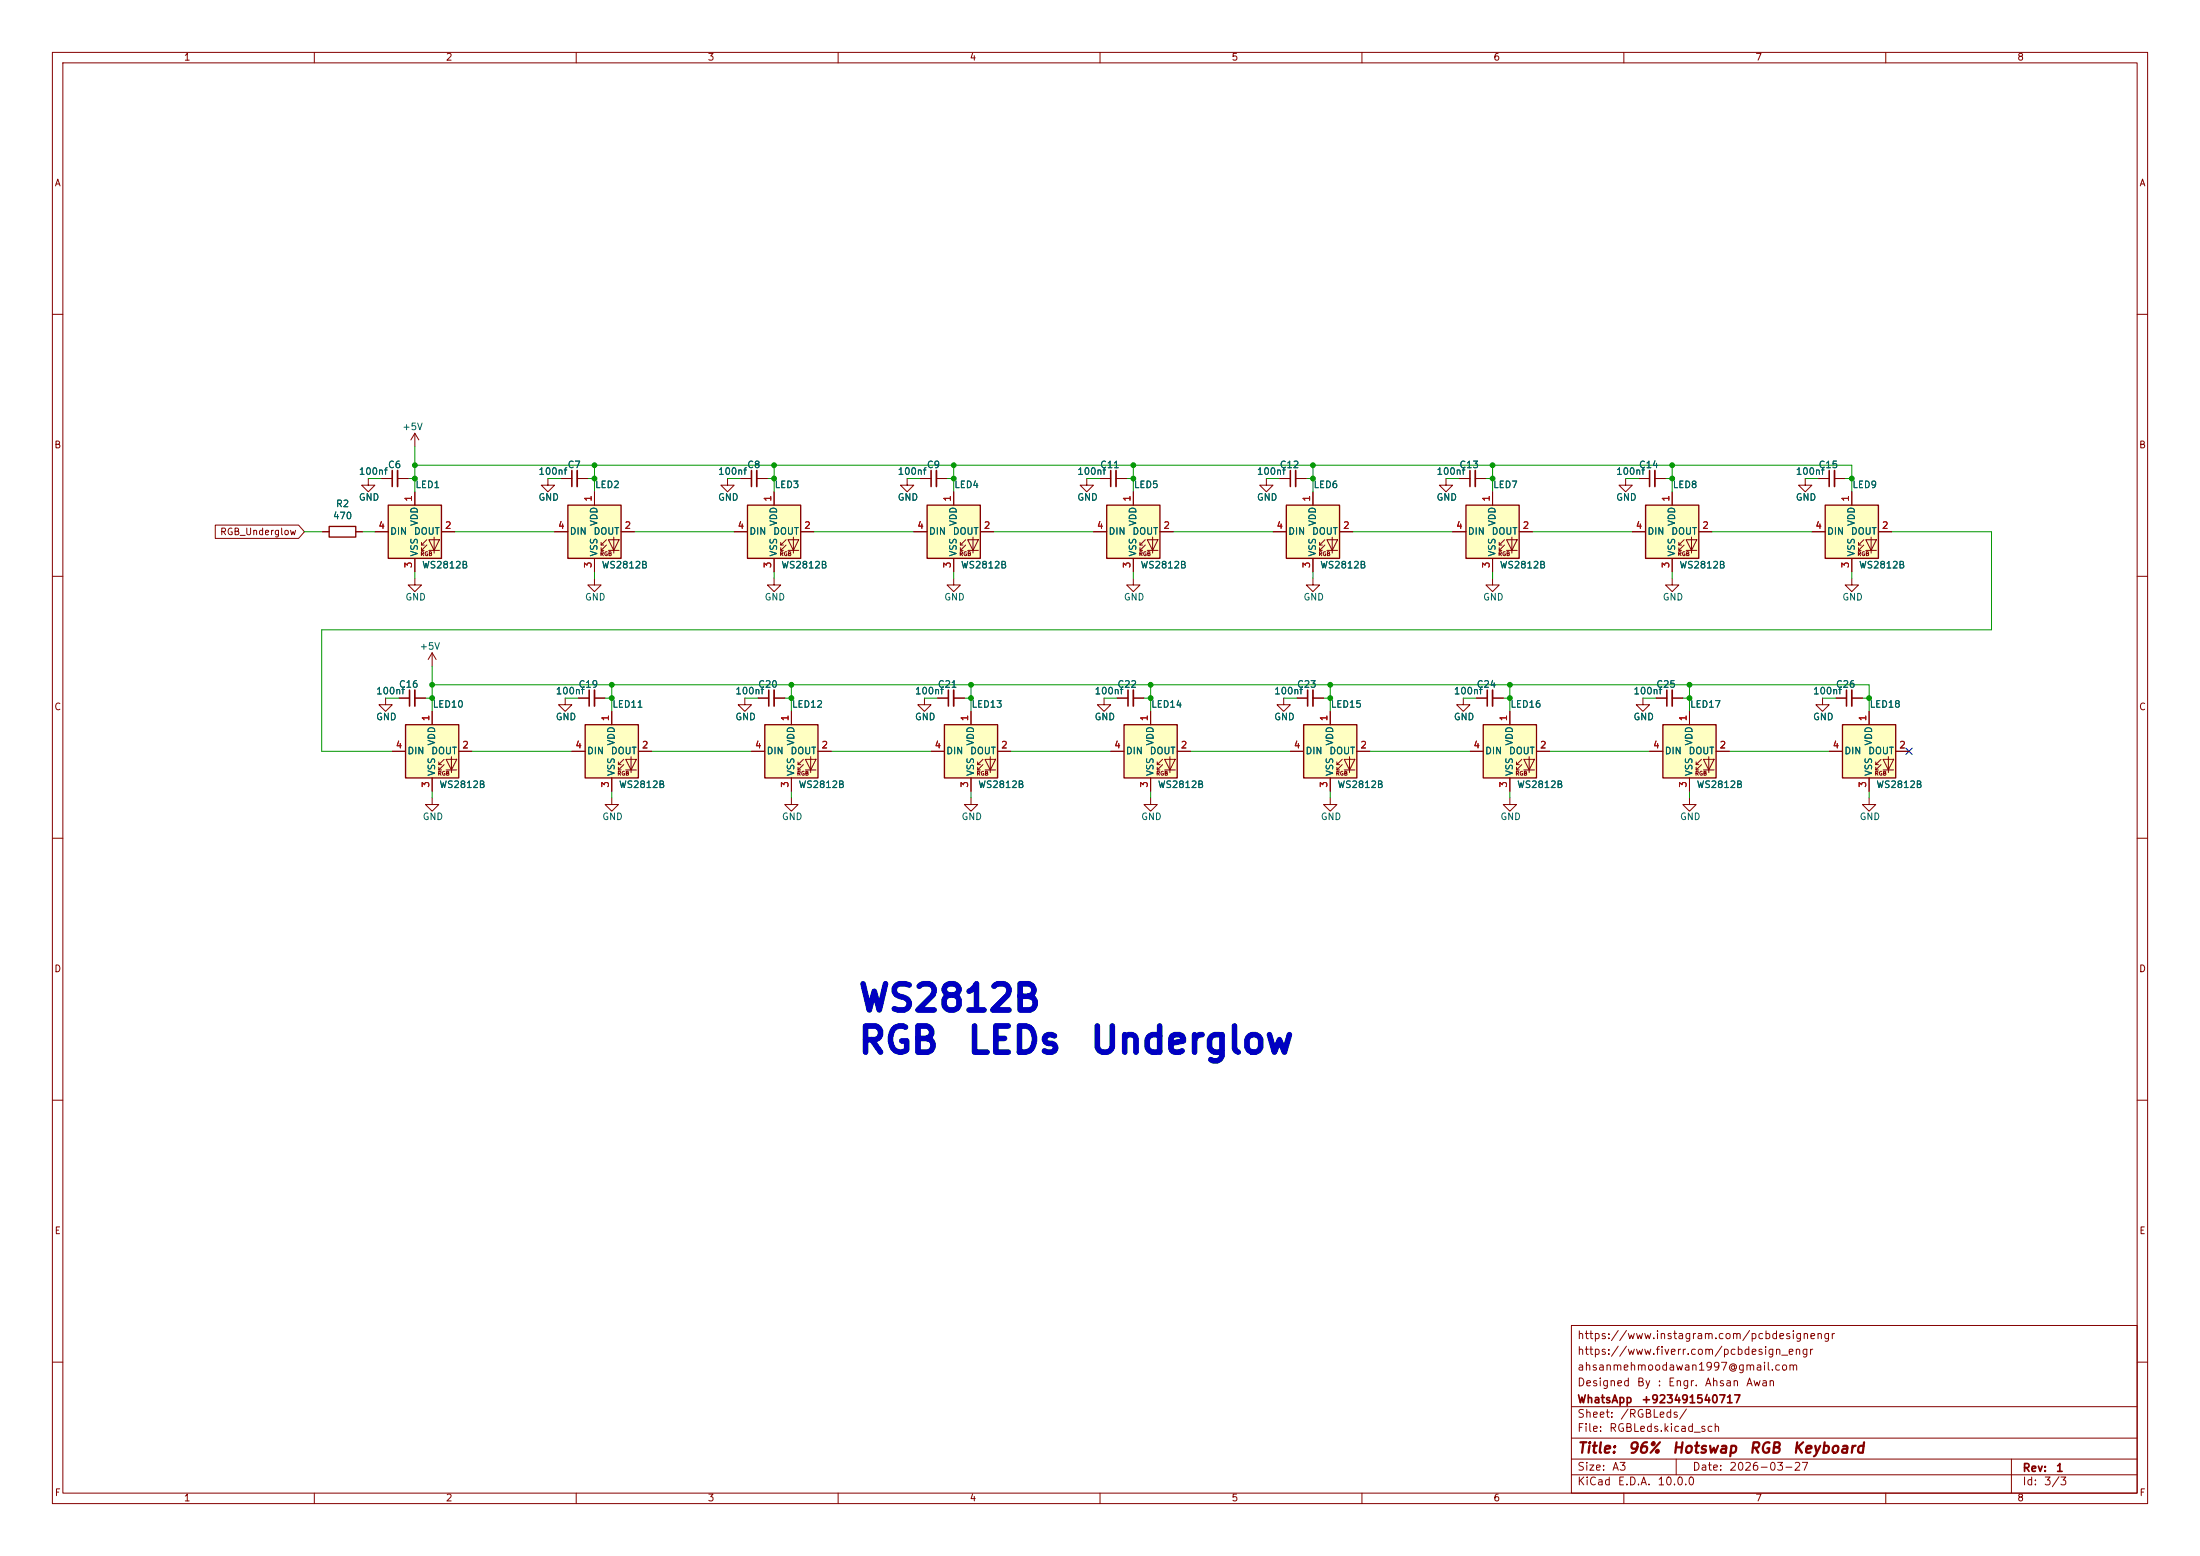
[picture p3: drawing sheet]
<svg xmlns="http://www.w3.org/2000/svg" width="420mm" height="297mm" viewBox="0 0 420 297" stroke-linecap="round" stroke-linejoin="round" font-family="sans-serif">
<g fill="none" stroke="#840000" stroke-width=".19">
<path d="M10 10h400v277h-400zM12 12h396v273h-396zM60 10v2M110 10v2M160 10v2M210 10v2M260 10v2M310 10v2M360 10v2M10 60h2M408 60h2M10 110h2"/>
<path d="M408 110h2M10 160h2M408 160h2M10 210h2M408 210h2M300 253h108v32h-108zM10 260h2M300 278.5h108M300 274.5h108M300 268.5h108M320 278.5v3M384 278.5v6.5"/>
<path d="M408 260h2M60 285v2M110 285v2M160 285v2M210 285v2M260 285v2M300 281.5h108M310 285v2M360 285v2"/>
</g>
<path d="M77.4 138.3h10.2v10.2h-10.2z" fill="#ffffc2"/>
<g fill="none" stroke="#840000" stroke-width=".19">
<path d="M82.5 124.6v2.6M82.5 135.8v2.5M82.5 124.6l-.8 1.3M82.5 124.6l.8 1.3M74.9 143.4h2.5M82.5 148.5v2.5M83.8 145.9h.5M83.8 147h.5M84.8 144.9l-1 1v-.5M84.8 145.9l-1 1.1v-.5M85.2 144.9h2l-1 2.1zM85.2 147h2"/>
<path d="M86.2 144.4v3.1M87.6 143.4h2.5"/>
</g>
<path d="M77.4 138.3h10.2v10.2h-10.2z" fill="none" stroke="#840000" stroke-width=".25"/>
<path d="M279.9 96.4h10.1v10.2h-10.1z" fill="#ffffc2"/>
<g fill="none" stroke="#840000" stroke-width=".19">
<path d="M173.2 91.3v1.3h1.2l-1.2 1.3-1.3-1.3h1.3M175.7 91.3h2M178.8 91.3h2M207.5 91.3v1.3h1.2l-1.2 1.3-1.3-1.3h1.3M210 91.3h2M213.1 91.3h2M276 91.3v1.3h1.3l-1.3 1.3-1.2-1.3h1.2M278.6 91.3h2M281.6 91.3h2.1M284.9 93.9v2.5M310.3 91.3v1.3h1.3l-1.3 1.3-1.2-1.3h1.2M312.9 91.3h2"/>
<path d="M315.9 91.3h2.1M182.1 110.4v1.3h1.2l-1.2 1.2-1.3-1.2h1.3M216.4 110.4v1.3h1.2l-1.2 1.2-1.3-1.2h1.3M277.3 101.5h2.6M284.9 110.4v1.3h1.3l-1.3 1.2-1.2-1.2h1.2M284.9 106.6v2.5M286.2 104h.5M286.2 105.1h.5M287.2 103l-1 1v-.5M287.2 104l-1 1.1v-.6M287.6 103h2l-1 2.1zM287.6 105.1h2"/>
<path d="M288.6 102.5v3.1M290 101.5h2.6M73.6 133.2v1.3h1.3l-1.3 1.3-1.3-1.3h1.3M76.1 133.2h2.1M79.2 133.2h2M107.9 133.2v1.3h1.3l-1.3 1.3-1.3-1.3h1.3M110.4 133.2h2.1M113.5 133.2h2M142.2 133.2v1.3h1.3l-1.3 1.3-1.3-1.3h1.3M144.7 133.2h2.1M147.8 133.2h2M176.5 133.2v1.3h1.2l-1.2 1.3-1.3-1.3h1.3"/>
<path d="M279.3 133.2v1.3h1.3l-1.3 1.3-1.2-1.3h1.2M281.9 133.2h2M284.9 133.2h2.1M313.6 133.2v1.3h1.3l-1.3 1.3-1.2-1.3h1.2M82.5 152.3v1.3h1.3l-1.3 1.2-1.3-1.2h1.3M151.1 152.3v1.3h1.2l-1.2 1.2-1.3-1.2h1.3"/>
</g>
<path d="M279.9 96.4h10.1v10.2h-10.1z" fill="none" stroke="#840000" stroke-width=".25"/>
<path d="M177.7 89.8v3.1M212 89.8v3.1M280.6 89.8v3.1M314.9 89.8v3.1M78.2 131.7v3.1M112.5 131.7v3.1M146.8 131.7v3.1M283.9 131.7v3.1" fill="none" stroke="#840000" stroke-width=".3"/>
<path d="M178.8 89.8v3.1M213.1 89.8v3.1M281.6 89.8v3.1M315.9 89.8v3.1M79.2 131.7v3.1M113.5 131.7v3.1M147.8 131.7v3.1M284.9 131.7v3.1" fill="none" stroke="#840000" stroke-width=".33"/>
<path d="M108.4 96.4h10.2v10.2h-10.2z" fill="#ffffc2"/>
<path d="M113.5 93.9v2.5M105.9 101.5h2.5M113.5 106.6v2.5M114.8 104h.5M114.8 105.1h.5M115.8 103l-1 1v-.5M115.8 104l-1 1.1v-.6M116.2 103h2l-1 2.1zM116.2 105.1h2M117.2 102.5v3.1M118.6 101.5h2.5M250.6 110.4v1.3h1.3l-1.3 1.2-1.2-1.2h1.2" fill="none" stroke="#840000" stroke-width=".19"/>
<path d="M108.4 96.4h10.2v10.2h-10.2z" fill="none" stroke="#840000" stroke-width=".25"/>
<path d="M245.6 96.4h10.1v10.2h-10.1z" fill="#ffffc2"/>
<g fill="none" stroke="#840000" stroke-width=".19">
<path d="M250.6 93.9v2.5M243 101.5h2.6M250.6 106.6v2.5M251.9 104h.5M251.9 105.1h.5M252.9 103l-1 1v-.5M252.9 104l-1 1.1v-.6M253.3 103h2l-1 2.1zM253.3 105.1h2M254.3 102.5v3.1M255.7 101.5h2.6M116.8 152.3v1.3h1.3l-1.3 1.2-1.3-1.2h1.3"/>
<path d="M185.4 152.3v1.3h1.2l-1.2 1.2-1.3-1.2h1.3"/>
</g>
<path d="M245.6 96.4h10.1v10.2h-10.1z" fill="none" stroke="#840000" stroke-width=".25"/>
<path d="M180.3 138.3h10.1v10.2h-10.1z" fill="#ffffc2"/>
<path d="M185.4 135.8v2.5M177.7 143.4h2.6M185.4 148.5v2.5M186.6 145.9h.5M186.6 147h.5M187.7 144.9l-1.1 1v-.5M187.7 145.9l-1.1 1.1v-.5M188 144.9h2.1l-1 2.1zM188 147h2.1M189.1 144.4v3.1M190.4 143.4h2.6" fill="none" stroke="#840000" stroke-width=".19"/>
<path d="M180.3 138.3h10.1v10.2h-10.1z" fill="none" stroke="#840000" stroke-width=".25"/>
<path d="M111.7 138.3h10.2v10.2h-10.2z" fill="#ffffc2"/>
<path d="M116.8 135.8v2.5M109.2 143.4h2.5M116.8 148.5v2.5M118.1 145.9h.5M118.1 147h.5M119.1 144.9l-1 1v-.5M119.1 145.9l-1 1.1v-.5M119.5 144.9h2l-1 2.1zM119.5 147h2M120.5 144.4v3.1M121.9 143.4h2.5" fill="none" stroke="#840000" stroke-width=".19"/>
<path d="M111.7 138.3h10.2v10.2h-10.2z" fill="none" stroke="#840000" stroke-width=".25"/>
<path d="M314.1 96.4h10.2v10.2h-10.2z" fill="#ffffc2"/>
<g fill="none" stroke="#840000" stroke-width=".19">
<path d="M319.2 93.9v2.5M311.6 101.5h2.5M319.2 110.4v1.3h1.3l-1.3 1.2-1.2-1.2h1.2M319.2 106.6v2.5M320.5 104h.5M320.5 105.1h.5M321.5 103l-1 1v-.5M321.5 104l-1 1.1v-.6M321.9 103h2l-1 2.1zM321.9 105.1h2M322.9 102.5v3.1M324.3 101.5h2.5"/>
<path d="M179 133.2h2.1M182.1 133.2h2"/>
</g>
<path d="M314.1 96.4h10.2v10.2h-10.2z" fill="none" stroke="#840000" stroke-width=".25"/>
<path d="M181.1 131.7v3.1" fill="none" stroke="#840000" stroke-width=".3"/>
<path d="M182.1 131.7v3.1" fill="none" stroke="#840000" stroke-width=".33"/>
<path d="M248.9 138.3h10.1v10.2h-10.1z" fill="#ffffc2"/>
<path d="M245.1 133.2v1.3h1.2l-1.2 1.3-1.3-1.3h1.3M253.9 135.8v2.5M246.3 143.4h2.6M253.9 148.5v2.5M255.2 145.9h.5M255.2 147h.5M256.2 144.9l-1 1v-.5M256.2 145.9l-1 1.1v-.5M256.6 144.9h2l-1 2.1zM256.6 147h2M257.6 144.4v3.1M259 143.4h2.6" fill="none" stroke="#840000" stroke-width=".19"/>
<path d="M248.9 138.3h10.1v10.2h-10.1z" fill="none" stroke="#840000" stroke-width=".25"/>
<path d="M146 138.3h10.2v10.2h-10.2z" fill="#ffffc2"/>
<path d="M151.1 135.8v2.5M143.5 143.4h2.5M151.1 148.5v2.5M152.3 145.9h.6M152.3 147h.6M153.4 144.9l-1.1 1v-.5M153.4 145.9l-1.1 1.1v-.5M153.7 144.9h2.1l-1 2.1zM153.7 147h2.1M154.8 144.4v3.1M156.2 143.4h2.5" fill="none" stroke="#840000" stroke-width=".19"/>
<path d="M146 138.3h10.2v10.2h-10.2z" fill="none" stroke="#840000" stroke-width=".25"/>
<path d="M351.7 138.3h10.2v10.2h-10.2z" fill="#ffffc2"/>
<path d="M356.8 135.8v2.5M349.2 143.4h2.5M356.8 148.5v2.5M358.1 145.9h.5M358.1 147h.5M359.1 144.9l-1 1v-.5M359.1 145.9l-1 1.1v-.5M359.5 144.9h2l-1 2.1zM359.5 147h2M360.5 144.4v3.1M361.9 143.4h2.5" fill="none" stroke="#840000" stroke-width=".19"/>
<path d="M351.7 138.3h10.2v10.2h-10.2z" fill="none" stroke="#840000" stroke-width=".25"/>
<path d="M283.2 138.3h10.1v10.2h-10.1z" fill="#ffffc2"/>
<g fill="none" stroke="#840000" stroke-width=".19">
<path d="M247.6 133.2h2M250.6 133.2h2.1M288.2 135.8v2.5M280.6 143.4h2.6M288.2 148.5v2.5M289.5 145.9h.5M289.5 147h.5M290.5 144.9l-1 1v-.5M290.5 145.9l-1 1.1v-.5M290.9 144.9h2l-1 2.1zM290.9 147h2M291.9 144.4v3.1"/>
<path d="M293.3 143.4h2.6M356.8 152.3v1.3h1.3l-1.3 1.2-1.3-1.2h1.3"/>
</g>
<path d="M283.2 138.3h10.1v10.2h-10.1z" fill="none" stroke="#840000" stroke-width=".25"/>
<path d="M249.6 131.7v3.1" fill="none" stroke="#840000" stroke-width=".3"/>
<path d="M250.6 131.7v3.1" fill="none" stroke="#840000" stroke-width=".33"/>
<path d="M348.4 96.4h10.2v10.2h-10.2z" fill="#ffffc2"/>
<g fill="none" stroke="#840000" stroke-width=".19">
<path d="M353.5 93.9v2.5M345.9 101.5h2.5M353.5 110.4v1.3h1.3l-1.3 1.2-1.3-1.2h1.3M353.5 106.6v2.5M354.8 104h.5M354.8 105.1h.5M355.8 103l-1 1v-.5M355.8 104l-1 1.1v-.6M356.2 103h2l-1 2.1zM356.2 105.1h2M357.2 102.5v3.1M358.6 101.5h2.5"/>
<path d="M288.2 152.3v1.3h1.3l-1.3 1.2-1.2-1.2h1.2M322.5 152.3v1.3h1.3l-1.3 1.2-1.2-1.2h1.2"/>
</g>
<path d="M348.4 96.4h10.2v10.2h-10.2z" fill="none" stroke="#840000" stroke-width=".25"/>
<path d="M211.3 96.4h10.1v10.2h-10.1z" fill="#ffffc2"/>
<path d="M216.4 93.9v2.5M208.7 101.5h2.6M216.4 106.6v2.5M217.6 104h.5M217.6 105.1h.5M218.6 103l-1 1v-.5M218.6 104l-1 1.1v-.6M219 103h2.1l-1.1 2.1zM219 105.1h2.1M220 102.5v3.1M221.4 101.5h2.6" fill="none" stroke="#840000" stroke-width=".19"/>
<path d="M211.3 96.4h10.1v10.2h-10.1z" fill="none" stroke="#840000" stroke-width=".25"/>
<path d="M214.6 138.3h10.1v10.2h-10.1z" fill="#ffffc2"/>
<g fill="none" stroke="#840000" stroke-width=".19">
<path d="M210.8 133.2v1.3h1.2l-1.2 1.3-1.3-1.3h1.3M219.7 135.8v2.5M316.2 133.2h2M319.2 133.2h2.1M212 143.4h2.6M219.7 148.5v2.5M220.9 145.9h.5M220.9 147h.5M221.9 144.9l-1 1v-.5M221.9 145.9l-1 1.1v-.5M222.3 144.9h2.1l-1.1 2.1zM222.3 147h2.1"/>
<path d="M223.3 144.4v3.1M224.7 143.4h2.6"/>
</g>
<path d="M214.6 138.3h10.1v10.2h-10.1z" fill="none" stroke="#840000" stroke-width=".25"/>
<path d="M318.2 131.7v3.1" fill="none" stroke="#840000" stroke-width=".3"/>
<path d="M319.2 131.7v3.1" fill="none" stroke="#840000" stroke-width=".33"/>
<path d="M317.4 138.3h10.2v10.2h-10.2z" fill="#ffffc2"/>
<g fill="none" stroke="#840000" stroke-width=".19">
<path d="M70.3 91.3v1.3h1.3l-1.3 1.3-1.3-1.3h1.3M72.8 91.3h2.1M75.9 91.3h2M79.2 82.7l-.8 1.3M79.2 82.7l.8 1.3M79.2 82.7v2.5M241.8 91.3v1.3h1.2l-1.2 1.3-1.3-1.3h1.3M244.3 91.3h2M247.3 91.3h2.1M344.6 91.3v1.3h1.3l-1.3 1.3-1.2-1.3h1.2M347.2 91.3h2M350.2 91.3h2"/>
<path d="M61.6 101.5h1.2M67.9 101.5h1.3M113.5 110.4v1.3h1.3l-1.3 1.2-1.3-1.2h1.3M213.3 133.2h2M216.4 133.2h2M322.5 135.8v2.5M347.9 133.2v1.3h1.3l-1.3 1.3-1.2-1.3h1.2M350.5 133.2h2M353.5 133.2h2M219.7 152.3v1.3h1.2l-1.2 1.2-1.3-1.2h1.3M253.9 152.3v1.3h1.3l-1.3 1.2-1.2-1.2h1.2M314.9 143.4h2.5"/>
<path d="M322.5 148.5v2.5M323.8 145.9h.5M323.8 147h.5M324.8 144.9l-1 1v-.5M324.8 145.9l-1 1.1v-.5M325.2 144.9h2l-1 2.1zM325.2 147h2M326.2 144.4v3.1M327.6 143.4h2.5"/>
</g>
<path d="M62.8 100.5h5.1v2h-5.1zM317.4 138.3h10.2v10.2h-10.2z" fill="none" stroke="#840000" stroke-width=".25"/>
<path d="M74.9 89.8v3.1M246.3 89.8v3.1M349.2 89.8v3.1M215.3 131.7v3.1M352.5 131.7v3.1" fill="none" stroke="#840000" stroke-width=".3"/>
<path d="M75.9 89.8v3.1M247.3 89.8v3.1M350.2 89.8v3.1M216.4 131.7v3.1M353.5 131.7v3.1" fill="none" stroke="#840000" stroke-width=".33"/>
<path d="M177 96.4h10.1v10.2h-10.1z" fill="#ffffc2"/>
<g fill="none" stroke="#840000" stroke-width=".19">
<path d="M104.6 91.3v1.3h1.3l-1.3 1.3-1.3-1.3h1.3M107.1 91.3h2.1M110.2 91.3h2M138.9 91.3v1.3h1.3l-1.3 1.3-1.3-1.3h1.3M141.4 91.3h2.1M144.5 91.3h2M182.1 93.9v2.5M174.4 101.5h2.6M182.1 106.6v2.5M183.3 104h.5M183.3 105.1h.5M184.4 103l-1.1 1v-.5"/>
<path d="M184.4 104l-1.1 1.1v-.6M184.7 103h2.1l-1 2.1zM184.7 105.1h2.1M185.8 102.5v3.1M187.1 101.5h2.6"/>
</g>
<path d="M177 96.4h10.1v10.2h-10.1z" fill="none" stroke="#840000" stroke-width=".25"/>
<path d="M109.2 89.8v3.1M143.5 89.8v3.1" fill="none" stroke="#840000" stroke-width=".3"/>
<path d="M110.2 89.8v3.1M144.5 89.8v3.1" fill="none" stroke="#840000" stroke-width=".33"/>
<path d="M142.7 96.4h10.2v10.2h-10.2z" fill="#ffffc2"/>
<path d="M147.8 93.9v2.5M140.2 101.5h2.5M147.8 106.6v2.5M149 104h.6M149 105.1h.6M150.1 103l-1.1 1v-.5M150.1 104l-1.1 1.1v-.6M150.4 103h2.1l-1 2.1zM150.4 105.1h2.1M151.5 102.5v3.1M152.9 101.5h2.5" fill="none" stroke="#840000" stroke-width=".19"/>
<path d="M142.7 96.4h10.2v10.2h-10.2z" fill="none" stroke="#840000" stroke-width=".25"/>
<path d="M74.1 96.4h10.2v10.2h-10.2z" fill="#ffffc2"/>
<g fill="none" stroke="#840000" stroke-width=".19">
<path d="M72.8 91.3h2.1M75.9 91.3h2M79.2 93.9v2.5M107.1 91.3h2.1M110.2 91.3h2M113.5 93.9v2.5M141.4 91.3h2.1M144.5 91.3h2M147.8 93.9v2.5M175.7 91.3h2M178.8 91.3h2M182.1 93.9v2.5"/>
<path d="M210 91.3h2M213.1 91.3h2M216.4 93.9v2.5M244.3 91.3h2M247.3 91.3h2.1M250.6 93.9v2.5M278.6 91.3h2M281.6 91.3h2.1M284.9 93.9v2.5M312.9 91.3h2M315.9 91.3h2.1M319.2 93.9v2.5"/>
<path d="M347.2 91.3h2M350.2 91.3h2M353.5 93.9v2.5M41.1 100.2h15.9l1.1 1.3-1.1 1.3h-15.9zM61.6 101.5h1.2M67.9 101.5h1.3M71.6 101.5h2.5M79.2 110.4v1.3h1.3l-1.3 1.2-1.3-1.2h1.3M79.2 106.6v2.5M80.5 104h.5M80.5 105.1h.5M81.5 103l-1 1v-.5"/>
<path d="M81.5 104l-1 1.1v-.6M81.9 103h2l-1 2.1zM81.9 105.1h2M82.9 102.5v3.1M84.3 101.5h2.5M105.9 101.5h2.5M113.5 106.6v2.5M118.6 101.5h2.5M140.2 101.5h2.5M147.8 110.4v1.3h1.2l-1.2 1.2-1.3-1.2h1.3M147.8 106.6v2.5M152.9 101.5h2.5"/>
<path d="M174.4 101.5h2.6M182.1 106.6v2.5M187.1 101.5h2.6M208.7 101.5h2.6M216.4 106.6v2.5M221.4 101.5h2.6M243 101.5h2.6M250.6 106.6v2.5M255.7 101.5h2.6M277.3 101.5h2.6M284.9 106.6v2.5M290 101.5h2.6"/>
<path d="M311.6 101.5h2.5M319.2 106.6v2.5M324.3 101.5h2.5M345.9 101.5h2.5M353.5 106.6v2.5M358.6 101.5h2.5M76.1 133.2h2.1M79.2 133.2h2M82.5 135.8v2.5M110.4 133.2h2.1M113.5 133.2h2M116.8 135.8v2.5"/>
<path d="M144.7 133.2h2.1M147.8 133.2h2M151.1 135.8v2.5M179 133.2h2.1M182.1 133.2h2M185.4 135.8v2.5M213.3 133.2h2M216.4 133.2h2M219.7 135.8v2.5M247.6 133.2h2M250.6 133.2h2.1M253.9 135.8v2.5"/>
<path d="M281.9 133.2h2M284.9 133.2h2.1M288.2 135.8v2.5M316.2 133.2h2M319.2 133.2h2.1M322.5 135.8v2.5M350.5 133.2h2M353.5 133.2h2M356.8 135.8v2.5M74.9 143.4h2.5M82.5 148.5v2.5M87.6 143.4h2.5"/>
<path d="M109.2 143.4h2.5M116.8 148.5v2.5M121.9 143.4h2.5M143.5 143.4h2.5M151.1 148.5v2.5M156.2 143.4h2.5M177.7 143.4h2.6M185.4 148.5v2.5M190.4 143.4h2.6M212 143.4h2.6M219.7 148.5v2.5M224.7 143.4h2.6"/>
<path d="M246.3 143.4h2.6M253.9 148.5v2.5M259 143.4h2.6M280.6 143.4h2.6M288.2 148.5v2.5M293.3 143.4h2.6M314.9 143.4h2.5M322.5 148.5v2.5M327.6 143.4h2.5M349.2 143.4h2.5M356.8 148.5v2.5M361.9 143.4h2.5"/>
</g>
<path d="M74.1 96.4h10.2v10.2h-10.2z" fill="none" stroke="#840000" stroke-width=".25"/>
<g fill="none" stroke="#009600" stroke-width=".19">
<path d="M70.3 91.3h2.5M77.9 91.3h1.3M79.2 88.8h274.3v5.1M79.2 85.2v8.7M104.6 91.3h2.5M112.2 91.3h1.3M113.5 88.8v5.1M138.9 91.3h2.5M146.5 91.3h1.3M147.8 88.8v5.1M173.2 91.3h2.5M180.8 91.3h1.3"/>
<path d="M182.1 88.8v5.1M207.5 91.3h2.5M215.1 91.3h1.3M216.4 88.8v5.1M241.8 91.3h2.5M249.4 91.3h1.2M250.6 88.8v5.1M276 91.3h2.6M283.7 91.3h1.2M284.9 88.8v5.1M310.3 91.3h2.6M318 91.3h1.2"/>
<path d="M319.2 88.8v5.1M344.6 91.3h2.6M352.2 91.3h1.3M58.1 101.5h3.5M69.2 101.5h2.4M79.2 109.1v1.3M86.8 101.5h19.1M113.5 109.1v1.3M121.1 101.5h19.1M147.8 109.1v1.3M155.4 101.5h19M182.1 109.1v1.3"/>
<path d="M189.7 101.5h19M216.4 109.1v1.3M224 101.5h19M250.6 109.1v1.3M258.3 101.5h19M284.9 109.1v1.3M292.6 101.5h19M319.2 109.1v1.3M326.8 101.5h19.1M353.5 109.1v1.3M361.1 101.5h19.1v18.7h-318.8v23.2h13.5M73.6 133.2h2.5"/>
<path d="M81.2 133.2h1.3M82.5 127.2v8.6M82.5 130.7h274.3v5.1M107.9 133.2h2.5M115.5 133.2h1.3M116.8 130.7v5.1M142.2 133.2h2.5M149.8 133.2h1.3M151.1 130.7v5.1M176.5 133.2h2.5M184.1 133.2h1.3M185.4 130.7v5.1"/>
<path d="M210.8 133.2h2.5M218.4 133.2h1.3M219.7 130.7v5.1M245.1 133.2h2.5M252.7 133.2h1.2M253.9 130.7v5.1M279.3 133.2h2.6M287 133.2h1.2M288.2 130.7v5.1M313.6 133.2h2.6M321.3 133.2h1.2M322.5 130.7v5.1"/>
<path d="M347.9 133.2h2.6M355.5 133.2h1.3M82.5 151v1.3M90.1 143.4h19.1M116.8 151v1.3M124.4 143.4h19.1M151.1 151v1.3M158.7 143.4h19M185.4 151v1.3M193 143.4h19M219.7 151v1.3M227.3 143.4h19"/>
<path d="M253.9 151v1.3M261.6 143.4h19M288.2 151v1.3M295.9 143.4h19M322.5 151v1.3M330.1 143.4h19.1M356.8 151v1.3"/>
</g>
<path d="M363.8 142.8l1.2 1.2M365 142.8l-1.2 1.2" fill="none" stroke="#000084" stroke-width=".19"/>
<g fill="#009600" stroke="#009600" stroke-width=".19">
<circle cx="82.5" cy="130.7" r=".46"/>
<circle cx="82.5" cy="133.2" r=".46"/>
<circle cx="116.8" cy="130.7" r=".46"/>
<circle cx="116.8" cy="133.2" r=".46"/>
<circle cx="319.2" cy="91.3" r=".46"/>
<circle cx="319.2" cy="88.8" r=".46"/>
<circle cx="356.8" cy="133.2" r=".46"/>
<circle cx="353.5" cy="91.3" r=".46"/>
<circle cx="322.5" cy="133.2" r=".46"/>
<circle cx="322.5" cy="130.7" r=".46"/>
<circle cx="185.4" cy="133.2" r=".46"/>
<circle cx="185.4" cy="130.7" r=".46"/>
<circle cx="219.7" cy="133.2" r=".46"/>
<circle cx="219.7" cy="130.7" r=".46"/>
<circle cx="147.8" cy="88.8" r=".46"/>
<circle cx="147.8" cy="91.3" r=".46"/>
<circle cx="216.4" cy="88.8" r=".46"/>
<circle cx="216.4" cy="91.3" r=".46"/>
<circle cx="182.1" cy="91.3" r=".46"/>
<circle cx="182.1" cy="88.8" r=".46"/>
<circle cx="250.6" cy="88.8" r=".46"/>
<circle cx="250.6" cy="91.3" r=".46"/>
<circle cx="253.9" cy="133.2" r=".46"/>
<circle cx="253.9" cy="130.7" r=".46"/>
<circle cx="79.2" cy="88.8" r=".46"/>
<circle cx="113.5" cy="91.3" r=".46"/>
<circle cx="113.5" cy="88.8" r=".46"/>
<circle cx="79.2" cy="91.3" r=".46"/>
<circle cx="288.2" cy="130.7" r=".46"/>
<circle cx="288.2" cy="133.2" r=".46"/>
<circle cx="284.9" cy="91.3" r=".46"/>
<circle cx="284.9" cy="88.8" r=".46"/>
<circle cx="151.1" cy="133.2" r=".46"/>
<circle cx="151.1" cy="130.7" r=".46"/>
</g>
<g font-size="5" fill="#0000c2">
<text x="163.6" y="194.3">WS2812B</text>
<text x="163.6" y="202.3">RGB</text>
<text x="184.4" y="202.3">LEDs</text>
<text x="207.8" y="202.3">Underglow</text>
</g>
<g font-size="2" fill="#840000">
<text x="301" y="277.9">Title:</text>
<text x="310.6" y="277.9">96%</text>
<text x="319.1" y="277.9">Hotswap</text>
<text x="333.8" y="277.9">RGB</text>
<text x="342.1" y="277.9">Keyboard</text>
</g>
<g font-size="1.5" fill="#840000">
<text x="301" y="256">https://www.instagram.com/pcbdesignengr</text>
<text x="301" y="262">ahsanmehmoodawan1997@gmail.com</text>
<text x="301" y="259">https://www.fiverr.com/pcbdesign_engr</text>
<text x="301" y="268.2">WhatsApp</text>
<text x="301" y="265">Designed</text>
<text x="312.4" y="265">By</text>
<text x="313.2" y="268.2">+923491540717</text>
<text x="316.3" y="265">:</text>
<text x="318.3" y="265">Engr.</text>
<text x="325.3" y="265">Ahsan</text>
<text x="333.2" y="265">Awan</text>
<text x="301" y="273.7">File:</text>
<text x="301" y="271">Sheet:</text>
<text x="307.1" y="273.7">RGBLeds.kicad_sch</text>
<text x="309.2" y="271">/RGBLeds/</text>
<text x="301" y="281.1">Size:</text>
<text x="307.6" y="281.1">A3</text>
<text x="323" y="281.1">Date:</text>
<text x="330" y="281.1">2026-03-27</text>
<text x="386" y="281.3">Rev:</text>
<text x="392.4" y="281.3">1</text>
<text x="301" y="283.9">KiCad</text>
<text x="308.7" y="283.9">E.D.A.</text>
<text x="316.3" y="283.9">10.0.0</text>
<text x="386" y="283.9">Id:</text>
<text x="390.1" y="283.9">3/3</text>
</g>
<g font-size="1.3" fill="#840000">
<text x="35" y="11.9">1</text>
<text x="85" y="11.9">2</text>
<text x="135" y="11.9">3</text>
<text x="185" y="11.9">4</text>
<text x="235" y="11.9">5</text>
<text x="285" y="11.9">6</text>
<text x="335" y="11.9">7</text>
<text x="385" y="11.9">8</text>
<text x="10.3" y="35.9">A</text>
<text x="408.3" y="35.9">A</text>
<text x="10.3" y="85.9">B</text>
<text x="408.2" y="85.9">B</text>
<text x="41.9" y="102.5">RGB_Underglow</text>
<text x="10.3" y="135.9">C</text>
<text x="408.2" y="135.9">C</text>
<text x="10.3" y="185.9">D</text>
<text x="408.2" y="185.9">D</text>
<text x="10.3" y="235.9">E</text>
<text x="408.3" y="235.9">E</text>
<text x="10.3" y="285.9">F</text>
<text x="35" y="286.9">1</text>
<text x="85" y="286.9">2</text>
<text x="135" y="286.9">3</text>
<text x="185" y="286.9">4</text>
<text x="235" y="286.9">5</text>
<text x="285" y="286.9">6</text>
<text x="335" y="286.9">7</text>
<text x="385" y="286.9">8</text>
<text x="408.3" y="285.9">F</text>
</g>
<g font-size="1.3" fill="#006464">
<text x="76.7" y="82.4">+5V</text>
<text x="74" y="89.7">C6</text>
<text x="108.3" y="89.7">C7</text>
<text x="142.5" y="89.7">C8</text>
<text x="176.8" y="89.7">C9</text>
<text x="209.9" y="89.7">C11</text>
<text x="244.2" y="89.7">C12</text>
<text x="278.5" y="89.7">C13</text>
<text x="312.8" y="89.7">C14</text>
<text x="347.1" y="89.7">C15</text>
<text x="68.4" y="95.9">GND</text>
<text x="68.4" y="90.9">100nf</text>
<text x="79.2" y="93.5">LED1</text>
<text x="102.7" y="95.9">GND</text>
<text x="102.7" y="90.9">100nf</text>
<text x="113.5" y="93.5">LED2</text>
<text x="137" y="95.9">GND</text>
<text x="137" y="90.9">100nf</text>
<text x="147.8" y="93.5">LED3</text>
<text x="171.3" y="95.9">GND</text>
<text x="171.3" y="90.9">100nf</text>
<text x="182.1" y="93.5">LED4</text>
<text x="205.6" y="95.9">GND</text>
<text x="205.6" y="90.9">100nf</text>
<text x="216.4" y="93.5">LED5</text>
<text x="239.8" y="95.9">GND</text>
<text x="239.9" y="90.9">100nf</text>
<text x="250.7" y="93.5">LED6</text>
<text x="274.1" y="95.9">GND</text>
<text x="274.1" y="90.9">100nf</text>
<text x="284.9" y="93.5">LED7</text>
<text x="308.4" y="95.9">GND</text>
<text x="308.4" y="90.9">100nf</text>
<text x="319.2" y="93.5">LED8</text>
<text x="342.7" y="95.9">GND</text>
<text x="342.7" y="90.9">100nf</text>
<text x="353.5" y="93.5">LED9</text>
<text x="63.5" y="99.4">470</text>
<text x="64" y="97.1">R2</text>
<text x="80.1" y="100.5" transform="rotate(-90 80.1 100.5)">VDD</text>
<text x="114.4" y="100.5" transform="rotate(-90 114.4 100.5)">VDD</text>
<text x="148.6" y="100.5" transform="rotate(-90 148.6 100.5)">VDD</text>
<text x="182.9" y="100.5" transform="rotate(-90 182.9 100.5)">VDD</text>
<text x="217.2" y="100.5" transform="rotate(-90 217.2 100.5)">VDD</text>
<text x="251.5" y="100.5" transform="rotate(-90 251.5 100.5)">VDD</text>
<text x="285.8" y="100.5" transform="rotate(-90 285.8 100.5)">VDD</text>
<text x="320.1" y="100.5" transform="rotate(-90 320.1 100.5)">VDD</text>
<text x="354.4" y="100.5" transform="rotate(-90 354.4 100.5)">VDD</text>
<text x="74.4" y="102.4">DIN</text>
<text x="78.9" y="102.4">DOUT</text>
<text x="80.1" y="106.3" transform="rotate(-90 80.1 106.3)">VSS</text>
<text x="108.7" y="102.4">DIN</text>
<text x="113.2" y="102.4">DOUT</text>
<text x="114.4" y="106.3" transform="rotate(-90 114.4 106.3)">VSS</text>
<text x="143" y="102.4">DIN</text>
<text x="147.5" y="102.4">DOUT</text>
<text x="148.6" y="106.3" transform="rotate(-90 148.6 106.3)">VSS</text>
<text x="177.2" y="102.4">DIN</text>
<text x="181.8" y="102.4">DOUT</text>
<text x="182.9" y="106.3" transform="rotate(-90 182.9 106.3)">VSS</text>
<text x="211.5" y="102.4">DIN</text>
<text x="216.1" y="102.4">DOUT</text>
<text x="217.2" y="106.3" transform="rotate(-90 217.2 106.3)">VSS</text>
<text x="245.8" y="102.4">DIN</text>
<text x="250.4" y="102.4">DOUT</text>
<text x="251.5" y="106.3" transform="rotate(-90 251.5 106.3)">VSS</text>
<text x="280.1" y="102.4">DIN</text>
<text x="284.7" y="102.4">DOUT</text>
<text x="285.8" y="106.3" transform="rotate(-90 285.8 106.3)">VSS</text>
<text x="314.4" y="102.4">DIN</text>
<text x="319" y="102.4">DOUT</text>
<text x="320.1" y="106.3" transform="rotate(-90 320.1 106.3)">VSS</text>
<text x="348.7" y="102.4">DIN</text>
<text x="353.2" y="102.4">DOUT</text>
<text x="354.4" y="106.3" transform="rotate(-90 354.4 106.3)">VSS</text>
<text x="80.5" y="108.8">WS2812B</text>
<text x="114.8" y="108.8">WS2812B</text>
<text x="149.1" y="108.8">WS2812B</text>
<text x="183.3" y="108.8">WS2812B</text>
<text x="217.6" y="108.8">WS2812B</text>
<text x="251.9" y="108.8">WS2812B</text>
<text x="286.2" y="108.8">WS2812B</text>
<text x="320.5" y="108.8">WS2812B</text>
<text x="354.8" y="108.8">WS2812B</text>
<text x="77.3" y="114.9">GND</text>
<text x="111.6" y="114.9">GND</text>
<text x="145.9" y="114.9">GND</text>
<text x="180.2" y="114.9">GND</text>
<text x="214.4" y="114.9">GND</text>
<text x="248.7" y="114.9">GND</text>
<text x="283" y="114.9">GND</text>
<text x="317.3" y="114.9">GND</text>
<text x="351.6" y="114.9">GND</text>
<text x="80" y="124.3">+5V</text>
<text x="76.1" y="131.6">C16</text>
<text x="110.3" y="131.6">C19</text>
<text x="144.6" y="131.6">C20</text>
<text x="178.9" y="131.6">C21</text>
<text x="213.2" y="131.6">C22</text>
<text x="247.5" y="131.6">C23</text>
<text x="281.8" y="131.6">C24</text>
<text x="316.1" y="131.6">C25</text>
<text x="350.4" y="131.6">C26</text>
<text x="71.7" y="137.8">GND</text>
<text x="71.7" y="132.8">100nf</text>
<text x="82.5" y="135.4">LED10</text>
<text x="106" y="137.8">GND</text>
<text x="106" y="132.8">100nf</text>
<text x="116.8" y="135.4">LED11</text>
<text x="140.3" y="137.8">GND</text>
<text x="140.3" y="132.8">100nf</text>
<text x="151.1" y="135.4">LED12</text>
<text x="174.6" y="137.8">GND</text>
<text x="174.6" y="132.8">100nf</text>
<text x="185.4" y="135.4">LED13</text>
<text x="208.9" y="137.8">GND</text>
<text x="208.9" y="132.8">100nf</text>
<text x="219.7" y="135.4">LED14</text>
<text x="243.1" y="137.8">GND</text>
<text x="243.2" y="132.8">100nf</text>
<text x="254" y="135.4">LED15</text>
<text x="277.4" y="137.8">GND</text>
<text x="277.4" y="132.8">100nf</text>
<text x="288.2" y="135.4">LED16</text>
<text x="311.7" y="137.8">GND</text>
<text x="311.7" y="132.8">100nf</text>
<text x="322.5" y="135.4">LED17</text>
<text x="346" y="137.8">GND</text>
<text x="346" y="132.8">100nf</text>
<text x="356.8" y="135.4">LED18</text>
<text x="83.4" y="142.4" transform="rotate(-90 83.4 142.4)">VDD</text>
<text x="117.7" y="142.4" transform="rotate(-90 117.7 142.4)">VDD</text>
<text x="151.9" y="142.4" transform="rotate(-90 151.9 142.4)">VDD</text>
<text x="186.2" y="142.4" transform="rotate(-90 186.2 142.4)">VDD</text>
<text x="220.5" y="142.4" transform="rotate(-90 220.5 142.4)">VDD</text>
<text x="254.8" y="142.4" transform="rotate(-90 254.8 142.4)">VDD</text>
<text x="289.1" y="142.4" transform="rotate(-90 289.1 142.4)">VDD</text>
<text x="323.4" y="142.4" transform="rotate(-90 323.4 142.4)">VDD</text>
<text x="357.7" y="142.4" transform="rotate(-90 357.7 142.4)">VDD</text>
<text x="77.7" y="144.3">DIN</text>
<text x="82.2" y="144.3">DOUT</text>
<text x="83.4" y="148.2" transform="rotate(-90 83.4 148.2)">VSS</text>
<text x="112" y="144.3">DIN</text>
<text x="116.5" y="144.3">DOUT</text>
<text x="117.7" y="148.2" transform="rotate(-90 117.7 148.2)">VSS</text>
<text x="146.3" y="144.3">DIN</text>
<text x="150.8" y="144.3">DOUT</text>
<text x="151.9" y="148.2" transform="rotate(-90 151.9 148.2)">VSS</text>
<text x="180.5" y="144.3">DIN</text>
<text x="185.1" y="144.3">DOUT</text>
<text x="186.2" y="148.2" transform="rotate(-90 186.2 148.2)">VSS</text>
<text x="214.8" y="144.3">DIN</text>
<text x="219.4" y="144.3">DOUT</text>
<text x="220.5" y="148.2" transform="rotate(-90 220.5 148.2)">VSS</text>
<text x="249.1" y="144.3">DIN</text>
<text x="253.7" y="144.3">DOUT</text>
<text x="254.8" y="148.2" transform="rotate(-90 254.8 148.2)">VSS</text>
<text x="283.4" y="144.3">DIN</text>
<text x="288" y="144.3">DOUT</text>
<text x="289.1" y="148.2" transform="rotate(-90 289.1 148.2)">VSS</text>
<text x="317.7" y="144.3">DIN</text>
<text x="322.3" y="144.3">DOUT</text>
<text x="323.4" y="148.2" transform="rotate(-90 323.4 148.2)">VSS</text>
<text x="352" y="144.3">DIN</text>
<text x="356.5" y="144.3">DOUT</text>
<text x="357.7" y="148.2" transform="rotate(-90 357.7 148.2)">VSS</text>
<text x="83.8" y="150.7">WS2812B</text>
<text x="118.1" y="150.7">WS2812B</text>
<text x="152.4" y="150.7">WS2812B</text>
<text x="186.6" y="150.7">WS2812B</text>
<text x="220.9" y="150.7">WS2812B</text>
<text x="255.2" y="150.7">WS2812B</text>
<text x="289.5" y="150.7">WS2812B</text>
<text x="323.8" y="150.7">WS2812B</text>
<text x="358.1" y="150.7">WS2812B</text>
<text x="80.6" y="156.8">GND</text>
<text x="114.9" y="156.8">GND</text>
<text x="149.2" y="156.8">GND</text>
<text x="183.5" y="156.8">GND</text>
<text x="217.7" y="156.8">GND</text>
<text x="252" y="156.8">GND</text>
<text x="286.3" y="156.8">GND</text>
<text x="320.6" y="156.8">GND</text>
<text x="354.9" y="156.8">GND</text>
</g>
<g font-size="1.3" fill="#a90000">
<text x="78.9" y="95.9" transform="rotate(-90 78.9 95.9)">1</text>
<text x="113.2" y="95.9" transform="rotate(-90 113.2 95.9)">1</text>
<text x="147.5" y="95.9" transform="rotate(-90 147.5 95.9)">1</text>
<text x="181.8" y="95.9" transform="rotate(-90 181.8 95.9)">1</text>
<text x="216.1" y="95.9" transform="rotate(-90 216.1 95.9)">1</text>
<text x="250.4" y="95.9" transform="rotate(-90 250.4 95.9)">1</text>
<text x="284.7" y="95.9" transform="rotate(-90 284.7 95.9)">1</text>
<text x="319" y="95.9" transform="rotate(-90 319 95.9)">1</text>
<text x="353.3" y="95.9" transform="rotate(-90 353.3 95.9)">1</text>
<text x="72.1" y="101.2">4</text>
<text x="84.8" y="101.2">2</text>
<text x="106.4" y="101.2">4</text>
<text x="119.1" y="101.2">2</text>
<text x="140.7" y="101.2">4</text>
<text x="153.4" y="101.2">2</text>
<text x="175" y="101.2">4</text>
<text x="187.7" y="101.2">2</text>
<text x="209.3" y="101.2">4</text>
<text x="222" y="101.2">2</text>
<text x="243.6" y="101.2">4</text>
<text x="256.3" y="101.2">2</text>
<text x="277.9" y="101.2">4</text>
<text x="290.6" y="101.2">2</text>
<text x="312.2" y="101.2">4</text>
<text x="324.9" y="101.2">2</text>
<text x="346.5" y="101.2">4</text>
<text x="359.2" y="101.2">2</text>
<text x="78.9" y="108.6" transform="rotate(-90 78.9 108.6)">3</text>
<text x="113.2" y="108.6" transform="rotate(-90 113.2 108.6)">3</text>
<text x="147.5" y="108.6" transform="rotate(-90 147.5 108.6)">3</text>
<text x="181.8" y="108.6" transform="rotate(-90 181.8 108.6)">3</text>
<text x="216.1" y="108.6" transform="rotate(-90 216.1 108.6)">3</text>
<text x="250.4" y="108.6" transform="rotate(-90 250.4 108.6)">3</text>
<text x="284.7" y="108.6" transform="rotate(-90 284.7 108.6)">3</text>
<text x="319" y="108.6" transform="rotate(-90 319 108.6)">3</text>
<text x="353.3" y="108.6" transform="rotate(-90 353.3 108.6)">3</text>
<text x="82.2" y="137.8" transform="rotate(-90 82.2 137.8)">1</text>
<text x="116.5" y="137.8" transform="rotate(-90 116.5 137.8)">1</text>
<text x="150.8" y="137.8" transform="rotate(-90 150.8 137.8)">1</text>
<text x="185.1" y="137.8" transform="rotate(-90 185.1 137.8)">1</text>
<text x="219.4" y="137.8" transform="rotate(-90 219.4 137.8)">1</text>
<text x="253.7" y="137.8" transform="rotate(-90 253.7 137.8)">1</text>
<text x="288" y="137.8" transform="rotate(-90 288 137.8)">1</text>
<text x="322.3" y="137.8" transform="rotate(-90 322.3 137.8)">1</text>
<text x="356.6" y="137.8" transform="rotate(-90 356.6 137.8)">1</text>
<text x="75.4" y="143.2">4</text>
<text x="88.1" y="143.2">2</text>
<text x="109.7" y="143.2">4</text>
<text x="122.4" y="143.2">2</text>
<text x="144" y="143.2">4</text>
<text x="156.7" y="143.2">2</text>
<text x="178.3" y="143.2">4</text>
<text x="191" y="143.2">2</text>
<text x="212.6" y="143.2">4</text>
<text x="225.3" y="143.2">2</text>
<text x="246.9" y="143.2">4</text>
<text x="259.6" y="143.2">2</text>
<text x="281.2" y="143.2">4</text>
<text x="293.9" y="143.2">2</text>
<text x="315.5" y="143.2">4</text>
<text x="328.2" y="143.2">2</text>
<text x="349.8" y="143.2">4</text>
<text x="362.5" y="143.2">2</text>
<text x="82.2" y="150.5" transform="rotate(-90 82.2 150.5)">3</text>
<text x="116.5" y="150.5" transform="rotate(-90 116.5 150.5)">3</text>
<text x="150.8" y="150.5" transform="rotate(-90 150.8 150.5)">3</text>
<text x="185.1" y="150.5" transform="rotate(-90 185.1 150.5)">3</text>
<text x="219.4" y="150.5" transform="rotate(-90 219.4 150.5)">3</text>
<text x="253.7" y="150.5" transform="rotate(-90 253.7 150.5)">3</text>
<text x="288" y="150.5" transform="rotate(-90 288 150.5)">3</text>
<text x="322.3" y="150.5" transform="rotate(-90 322.3 150.5)">3</text>
<text x="356.6" y="150.5" transform="rotate(-90 356.6 150.5)">3</text>
</g>
<g font-size=".8" fill="#840000">
<text x="80.2" y="106.3">RGB</text>
<text x="114.5" y="106.3">RGB</text>
<text x="148.8" y="106.3">RGB</text>
<text x="183.1" y="106.3">RGB</text>
<text x="217.3" y="106.3">RGB</text>
<text x="251.6" y="106.3">RGB</text>
<text x="285.9" y="106.3">RGB</text>
<text x="320.2" y="106.3">RGB</text>
<text x="354.5" y="106.3">RGB</text>
<text x="83.5" y="148.2">RGB</text>
<text x="117.8" y="148.2">RGB</text>
<text x="152.1" y="148.2">RGB</text>
<text x="186.4" y="148.2">RGB</text>
<text x="220.6" y="148.2">RGB</text>
<text x="254.9" y="148.2">RGB</text>
<text x="289.2" y="148.2">RGB</text>
<text x="323.5" y="148.2">RGB</text>
<text x="357.8" y="148.2">RGB</text>
</g>
</svg>
